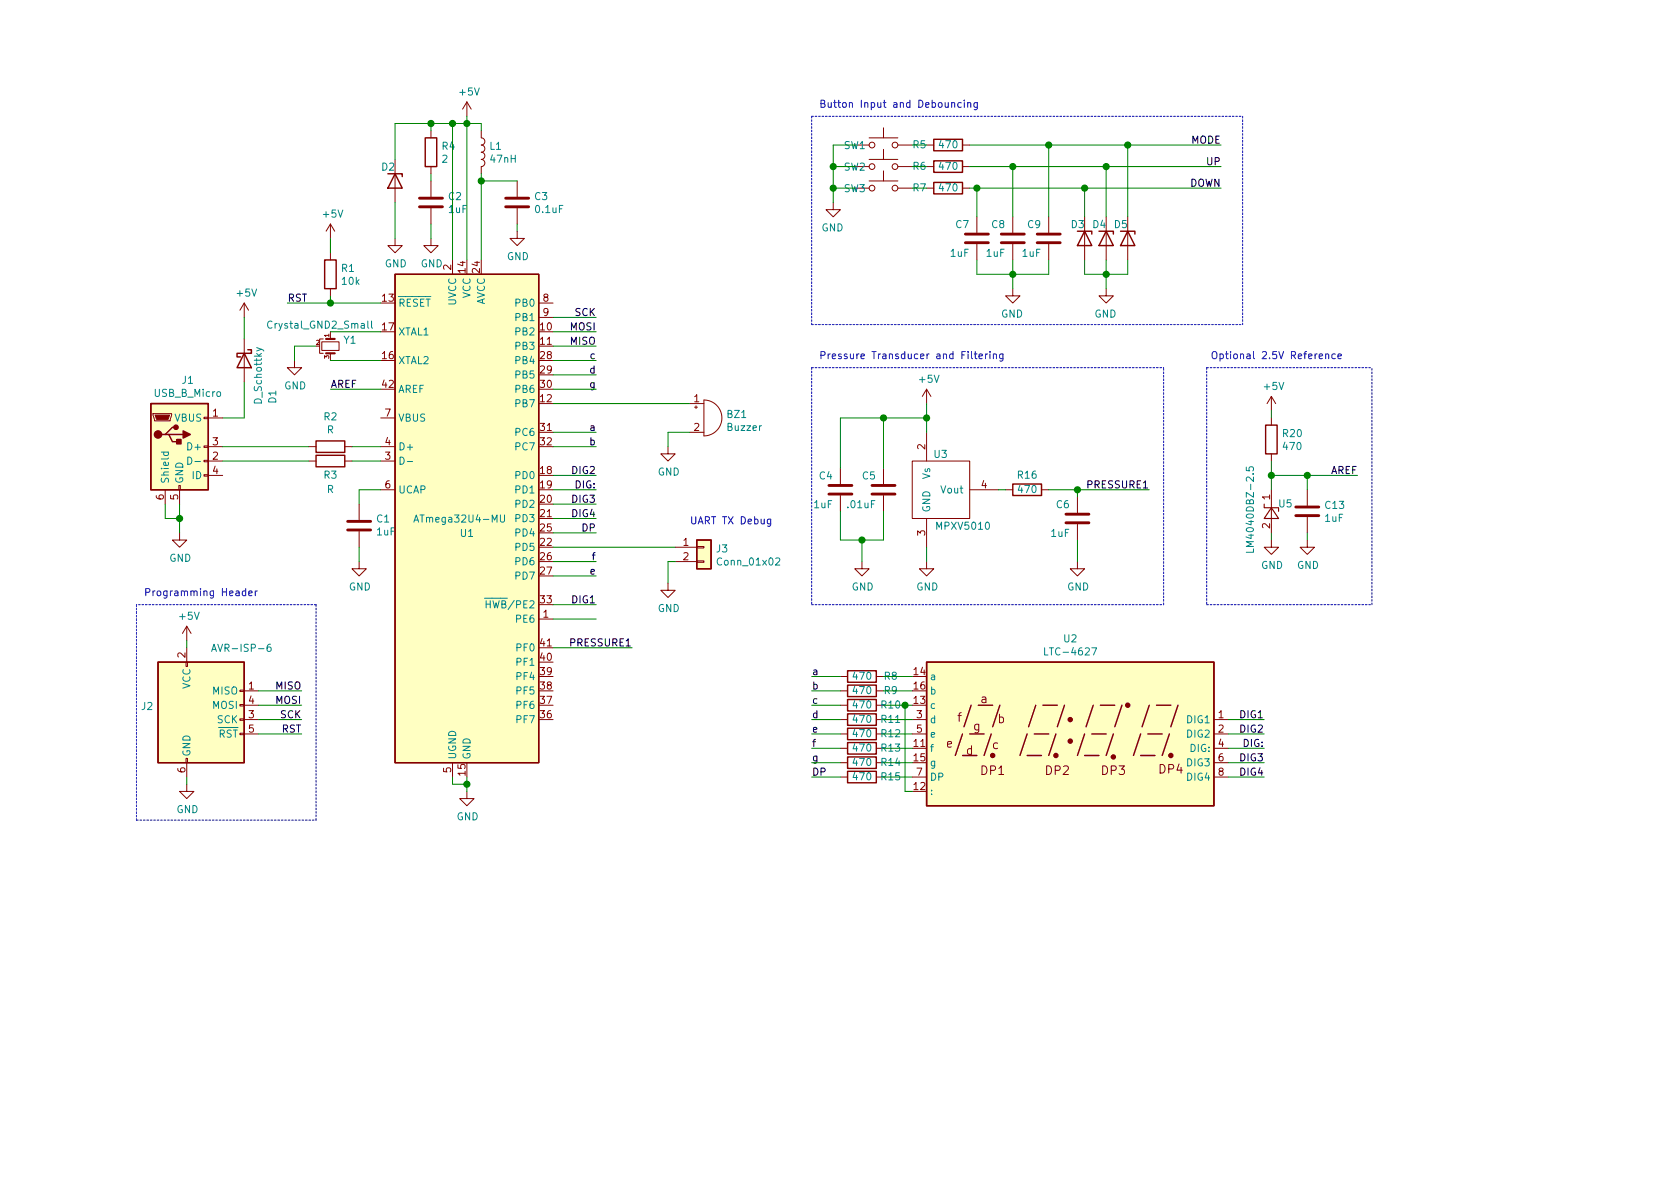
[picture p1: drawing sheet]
<svg xmlns="http://www.w3.org/2000/svg" width="297mm" height="210mm" viewBox="0 0 297 210" stroke-linecap="round" stroke-linejoin="round" font-family="sans-serif">
<g fill="none" stroke="#840000" stroke-width=".18">
<path d="M82.5 18l-.7 1.3M82.5 18v2.6M82.5 18l.8 1.3M58.4 39.6l-.7 1.3M58.4 39.6v2.6M58.4 39.6l.8 1.3M69.8 28.2v7.6M76.2 23.1v1.3M76.2 29.5v1.2M76.2 32v2.8M76.2 36.8v2.8M85.1 23.1v1.3a.64 .64 0 0 1 .6 .6 .64 .64 0 0 1-.6 .6 .64 .64 0 0 1 .6 .7 .64 .64 0 0 1-.6 .6 .64 .64 0 0 1 .6 .7 .64 .64 0 0 1-.6 .6 .64 .64 0 0 1 .6 .6 .64 .64 0 0 1-.6 .7v1.2"/>
<path d="M91.4 32v2.8M91.4 36.8v2.8M147.3 35.8v1.3h-1.3l1.3 1.2 1.3-1.2h-1.3M151.1 33.3h2.6M151.1 25.6h2.6M151.1 29.5h2.6M153.7 32h5M153.7 24.4h5M153.7 28.2h5M156.2 22.6v1.8M156.2 26.4v1.8M156.2 30.2v1.8"/>
<path d="M158.7 33.3h2.6M158.7 25.6h2.6M158.7 29.5h2.6M163.8 33.3h1.3M163.8 25.6h1.3M163.8 29.5h1.3M170.2 33.3h1.2M170.2 25.6h1.2M170.2 29.5h1.2M172.7 38.3v2.8M179.1 38.3v2.8M185.4 38.3v2.8"/>
<path d="M191.8 38.3v7.7M195.6 38.3v7.7M199.4 38.3v7.7M43.2 53.6v2.5M43.2 59.9v7.7M43.2 53.6l-.8 1.3M43.2 53.6l.7 1.3M57.1 59.9h-.6v2.6h.6M58.4 44.7v1.3M58.4 51v1.3M58.4 58.7v1.2M69.8 42.2v1.2h1.3l-1.3 1.3-1.2-1.3h1.2"/>
<path d="M76.2 42.2v1.2h1.3l-1.3 1.3-1.3-1.3h1.3M80 46v2.5M91.4 40.9v1.3h1.3l-1.3 1.2-1.2-1.2h1.2M95.2 53.6h2.6M95.2 56.1h2.6M172.7 43.2v2.8M179.1 51v1.3h-1.3l1.3 1.3 1.2-1.3h-1.2M179.1 43.2v2.8M185.4 43.2v2.8M195.6 51v1.3h-1.3l1.3 1.3 1.2-1.3h-1.2M27.1 73.1h3.3v.3l-.3 1h-2.8zM36.1 78.9h.7v.2h-.7z"/>
<path d="M36.1 73.8h.7v.2h-.7zM36.8 79h2.6M36.8 73.9h2.6M52.1 63.7v1.3h1.2l-1.2 1.3-1.3-1.3h1.3M54.6 79h1.3M56.9 60.4h3v1.6h-3zM58.4 62.5v1.2M61 79h1.2M67.3 79h2.5M67.3 73.9h2.5M95.2 76.4h2.6M95.2 61.2h2.6"/>
<path d="M118.1 79v1.3h1.3l-1.3 1.2-1.3-1.2h1.3M121.9 71.4h2.6M121.9 76.4h2.6M122.8 72h.5M123.1 71.7v.6M124.5 70.7a3.2 3.2 0 0 1 3.1 3.2 3.2 3.2 0 0 1-3.1 3.2zM163.8 68.8v2.6M163.8 76.4v5.1M163.8 68.8l-.7 1.3M163.8 68.8l.8 1.3M224.8 70.1v2.5M224.8 73.9v1.3"/>
<path d="M224.8 70.1l-.8 1.3M224.8 70.1l.8 1.3M29.2 86.6v2.5M31.6 85.8h.3v.8h-.3zM31.7 94.2v1.3h1.3l-1.3 1.3-1.2-1.3h1.2M31.7 86.6v2.5M36.1 83.9h.7v.3h-.7zM36.1 81.4h.7v.3h-.7zM36.8 81.5h2.6M36.8 84.1h2.6M54.6 81.5h1.3M61 81.5h1.2"/>
<path d="M63.5 99.3v1.3h1.3l-1.3 1.2-1.3-1.2h1.3M63.5 89.1v2.8M63.5 94v2.8M67.3 86.6h2.5M67.3 81.5h2.5M95.2 91.7h2.6M119.4 96.8h3.8M119.4 99.3h3.8M123.2 99.2h1.3v.2h-1.3zM123.2 96.6h1.3v.3h-1.3zM148.6 82.8v2.8M148.6 87.6v2.8"/>
<path d="M152.4 99.3v1.3h1.3l-1.3 1.2-1.3-1.2h1.3M156.2 82.8v2.8M156.2 87.6v2.8M161.3 81.5h10.1v10.2h-10.1zM163.8 99.3v1.3h1.3l-1.3 1.2-1.2-1.2h1.2M163.8 91.7v5.1M171.4 86.6h5.1M177.8 86.6h1.3M184.1 86.6h1.3M190.5 99.3v1.3h1.3l-1.3 1.2-1.3-1.2h1.3M190.5 87.9v2.8M190.5 92.7v2.8"/>
<path d="M224.8 86.6v7.6M224.8 95.5v1.3h1.3l-1.3 1.2-1.3-1.2h1.3M224.8 80.3v1.2M231.1 95.5v1.3h1.3l-1.3 1.2-1.2-1.2h1.2M231.1 86.6v2.8M231.1 91.4v2.8M32.9 117.1h.2v.8h-.2zM33 110.7l-.7 1.3M33 110.7v2.6M33 114.5v2.6M33 110.7l.8 1.3M95.2 109.5h2.6"/>
<path d="M95.2 114.5h2.6M118.1 103.1v1.3h1.3l-1.3 1.3-1.3-1.3h1.3M148.6 119.6h1.3M154.9 119.6h1.3M32.9 134.1h.2v.8h-.2zM33 138.7v1.2h1.3l-1.3 1.3-1.3-1.3h1.3M33 134.9v2.5M42.4 129.7h.8v.2h-.8zM42.4 127.1h.8v.3h-.8zM42.4 124.6h.8v.2h-.8zM42.4 122h.8v.3h-.8zM43.2 122.2h2.5"/>
<path d="M43.2 127.2h2.5M43.2 124.7h2.5M43.2 129.8h2.5M80 134.9v2.5M82.5 139.9v1.3h1.3l-1.3 1.3-1.2-1.3h1.2M148.6 122.2h1.3M148.6 127.2h1.3M148.6 124.7h1.3M148.6 129.8h1.3M148.6 132.3h1.3M148.6 134.9h1.3M148.6 137.4h1.3"/>
<path d="M154.9 122.2h1.3M154.9 127.2h1.3M154.9 124.7h1.3M154.9 129.8h1.3M154.9 132.3h1.3M154.9 134.9h1.3M154.9 137.4h1.3M161.3 127.2h2.5M161.3 129.8h2.5M161.3 132.3h2.5M161.3 137.4h2.5M214.6 127.2h2.6"/>
<path d="M214.6 129.8h2.6M214.6 132.3h2.6M214.6 134.9h2.6M214.6 137.4h2.6"/>
<circle cx="154.2" cy="25.6" r=".51"/>
<circle cx="154.2" cy="29.5" r=".51"/>
<circle cx="154.2" cy="33.3" r=".51"/>
<circle cx="158.2" cy="25.6" r=".51"/>
<circle cx="158.2" cy="29.5" r=".51"/>
<circle cx="158.2" cy="33.3" r=".51"/>
</g>
<g fill="none" stroke="#840000" stroke-width=".25">
<path d="M68.6 30.7h2.5v.5M69.8 30.7l1.3 2.6h-2.5zM75.2 24.4h2v5.1h-2zM165.1 24.6h5.1v2.1h-5.1zM165.1 32.3h5.1v2h-5.1zM165.1 28.4h5.1v2.1h-5.1zM57.4 46h2v5h-2zM69.8 48.5h25.4v86.4h-25.4zM190.5 40.9h2.5v.5M191.8 40.9l1.2 2.5h-2.5zM194.3 40.9h2.5v.5M195.6 40.9l1.2 2.5h-2.5z"/>
<path d="M198.1 40.9h2.6v.5M199.4 40.9l1.3 2.5h-2.6zM26.7 71.4h10.1v15.2h-10.1zM29.2 76.8h.6l.7 1.3h1.2M29.8 76.8h2.6M31.1 75.6h-.6l-1.3 1.2h-.6M43.2 62.5l1.2 2.5h-2.5zM43.8 61.8h.6v.7h-2.5v.6h.6M55.9 78h5.1v2h-5.1zM223.8 75.2h2v5.1h-2zM55.9 80.5h5.1v2h-5.1zM123.2 95.5h2.5v5.1h-2.5z"/>
<path d="M179.1 85.6h5v2h-5zM27.9 117.1h15.3v17.8h-15.3zM149.9 118.6h5v2h-5zM163.8 117.1h50.8v25.4h-50.8zM149.9 121.2h5v2h-5zM149.9 123.7h5v2h-5zM149.9 126.2h5v2.1h-5zM149.9 131.3h5v2h-5zM149.9 133.9h5v2h-5zM149.9 128.8h5v2h-5zM149.9 136.4h5v2h-5zM170.2 129.8l-1.3 3.8"/>
<path d="M170.2 133.6h2.5M171.4 129.8h2.6M171.7 124.7l-1.3 3.8M173 124.7h2.5M175.3 129.8l-1.3 3.8M176.8 124.7l-1.3 3.8M181.6 133.6h2.5M181.6 129.8l-1.3 3.8M182.9 129.8h2.5M183.1 124.7l-1.2 3.8M184.4 124.7h2.5M186.7 129.8l-1.3 3.8"/>
<path d="M188.2 124.7l-1.3 3.8M191.8 133.6h2.5M191.8 129.8l-1.3 3.8M193 129.8h2.6M193.3 124.7l-1.3 3.8M194.6 124.7h2.5M196.8 129.8l-1.2 3.8M198.4 124.7l-1.3 3.8M201.7 133.6h2.5M201.7 129.8l-1.3 3.8M202.9 129.8h2.6M203.2 124.7l-1.3 3.8"/>
<path d="M204.5 124.7h2.5M206.8 129.8l-1.3 3.8M208.3 124.7l-1.3 3.8"/>
</g>
<path d="M223.5 89.1v.7h2.6v.6M224.8 89.8l1.3 1.9h-2.6z" fill="none" stroke="#840000" stroke-width=".2"/>
<g fill="none" stroke="#008484" stroke-width=".18">
<path d="M65 56.8v1.1l.2 .1M65.7 56.8v1.1l.2 .1M28.5 80h1.3M29 80l-.1 .3 .3 .3 .5-.2v-.4M45.4 61.5l1.1 .4 .1 .2M33.2 80.8a.64 .64 0 0 1 .7 .7 .64 .64 0 0 1-.7 .6zM34.5 81.6h.9M70.7 80.8a.64 .64 0 0 1 .8 .7 .64 .64 0 0 1-.8 .6zM72 81.6h1M73.2 92.3l.4-1.2 .4 1.2M73.3 92h.6M88.5 91.1v1l.2 .2h.3l.2-.2v-1"/>
<path d="M137.2 98.8l.4-.1 .3 .3-.8 .9h.8M220.4 82.6v.6l.6 .1-.2-.2 .1-.4 .2-.2 .4 .1 .1 .2-.1 .5M221.6 97.1v.6h-1.2M37.4 115.2l.4-1.3 .5 1.3M37.5 114.8h.6M47.8 113.9l-.3 .1a.85 .85 0 0 0 0 1.2l.4-.1v-.5l-.2-.2h-.2l-.3 .2M85.7 105.8h1.3M86 106.2v1.3M86 106.8h.7M184.7 114.6v1.2h.6M193 114.6h.9l-.6 1.2"/>
</g>
<g fill="none" stroke="#840000" stroke-width=".51">
<path d="M74.2 36.6h4M74.2 35h4M89.4 36.6h4.1M89.4 35h4.1M170.7 42.9h4.1M170.7 41.4h4.1M177 42.9h4.1M177 41.4h4.1M183.4 42.9h4.1M183.4 41.4h4.1M61.5 92.2h4M61.5 93.7h4"/>
<path d="M146.6 87.4h4M146.6 85.8h4M154.2 87.4h4M154.2 85.8h4M188.5 92.5h4M188.5 90.9h4M229.1 91.2h4.1M229.1 89.7h4.1"/>
</g>
<path d="M57.7 59.9h1.5M57.7 62.5h1.5" fill="none" stroke="#840000" stroke-width=".38"/>
<g fill="#ffffc2" stroke="#ffffc2" stroke-width=".18">
<path d="M27.9 117.1h15.3v17.8h-15.3z"/>
<path d="M163.8 117.1h50.8v25.4h-50.8z"/>
<path d="M123.2 95.5h2.5v5.1h-2.5z"/>
<path d="M26.7 71.4h10.1v15.2h-10.1z"/>
<path d="M69.8 48.5h25.4v86.4h-25.4z"/>
</g>
<g fill="#840000" stroke="#840000" stroke-width=".25">
<path d="M31.2 77.7h.8v.8h-.8z"/>
<path d="M32.4 76.2l1.3 .6-1.3 .7z"/>
<circle cx="196.8" cy="133.9" r=".36"/>
<circle cx="207" cy="133.6" r=".36"/>
<circle cx="175.5" cy="133.6" r=".36"/>
<circle cx="186.7" cy="133.6" r=".36"/>
<circle cx="189.2" cy="131.1" r=".36"/>
<circle cx="189.2" cy="127.2" r=".36"/>
<circle cx="199.4" cy="124.7" r=".36"/>
<circle cx="27.9" cy="76.8" r=".63"/>
<circle cx="31.1" cy="75.6" r=".38"/>
</g>
<path d="M27.4 73.4h2.6l-.3 .8h-2z" fill="#840000" stroke="#840000" stroke-width=".18"/>
<g fill="none" stroke="#0000c2" stroke-width=".18">
<path d="M168.3 18.3l.1-.2 .3 .1 .1 .8M168.3 18.1v.9M170 18.2l-.4-.1-.3 .3 .2 .5h.5M170.5 17.7v.1M170.5 18.1v.9M171.1 18.3l.2-.2 .3 .1v.8M171.1 18.1v.9M172.8 18.1v1.1l-.2 .2-.3-.1M172.8 18.2l-.4-.1-.2 .3 .1 .5h.5M172.3 62.6h.4M172.4 62.2v1.1l.3 .1M173.1 63l.6-.1-.1-.3h-.3l-.2 .2 .1 .6h.4"/>
<path d="M174.2 62.6v.8M174.6 62.6l-.4 .2M175 62.2v.1M175 62.6v.8M175.6 62.7l.2-.1h.3l.1 .8M175.6 62.6v.8M177.3 62.6v1l-.2 .3-.3-.1M177.3 62.6h-.3l-.3 .2 .1 .6h.5M214.4 62.3l.2-.1a.43 .43 0 0 1 .6 .4v.4a.42 .42 0 0 1-.5 .5 .42 .42 0 0 1-.4-.5zM215.7 62.6h.4l.2 .2-.1 .6h-.5M215.7 62.6v1.3M236.6 63l.6-.1-.1-.3h-.4l-.1 .2v.6h.5"/>
<path d="M136.3 91.8v1l-.3 .3-.3-.1M136.3 91.9l-.4-.1-.2 .2 .1 .6h.5M43.4 104.6l-.3-.1-.3 .2 .2 .6h.4M43.4 104.1v1.2M44 104.9l.6-.1-.1-.2-.3-.1-.2 .2v.6h.5M45.1 104.5v.8M45.5 104.5l-.4 .2"/>
</g>
<g fill="none" stroke="#0000c2" stroke-width=".18" stroke-dasharray=".3 .3">
<path d="M143.5 20.6h76.2M143.5 20.6v36.8M219.7 20.6v36.8M143.5 57.4h76.2M143.5 65h62.2M143.5 65v41.9M213.4 65v41.9M213.4 65h29.2M24.1 106.9v1.3M24.1 108.2v36.8M55.9 106.9h-31.8M143.5 106.9h62.2"/>
<path d="M205.7 106.9v-41.9M213.4 106.9h29.2M242.6 106.9v-41.9M24.1 145h31.8M55.9 145v-38.1"/>
</g>
<g fill="none" stroke="#008400" stroke-width=".18">
<path d="M69.8 35.8v6.4M76.2 21.8v1.3M76.2 30.7v1.3M76.2 39.6v2.6M80 21.8v24.2M82.5 20.6v25.4M85.1 23.1v-1.3h-15.3v6.4M85.1 30.7v15.3M85.1 32h6.3M91.4 39.6v1.3M147.3 29.5h3.8M147.3 33.3h3.8"/>
<path d="M151.1 25.6h-3.8v10.2M171.4 29.5h44.5M171.4 33.3h44.5M171.4 25.6h44.5M172.7 33.3v5M179.1 29.5v8.8M185.4 25.6v12.7M191.8 33.3v5M195.6 29.5v8.8M199.4 25.6v12.7M43.2 56.1v3.8M50.8 53.6h16.5"/>
<path d="M58.4 42.2v2.5M58.4 52.3v1.3M58.4 58.7h8.9M97.8 58.7h7.6M97.8 56.1h7.6M172.7 46v2.5h12.7v-2.5M179.1 46v5M191.8 46v2.5h7.6v-2.5M195.6 46v5M39.4 79h15.2M43.2 67.6v6.3h-3.8M55.9 61.2h-3.8v2.5"/>
<path d="M58.4 63.7h8.9M58.4 68.8h8.9M62.2 79h5.1M97.8 63.7h7.6M97.8 68.8h7.6M97.8 79h7.6M97.8 61.2h7.6M97.8 66.3h7.6M97.8 71.4h24.1M97.8 76.4h7.6M121.9 76.4h-3.8v2.6M156.2 73.9v8.9"/>
<path d="M163.8 71.4v5M163.8 73.9h-15.2v8.9M224.8 72.6v1.3M29.2 89.1v2.6h2.5M31.7 89.1v5.1M39.4 81.5h15.2M62.2 81.5h5.1M63.5 96.8v2.5M67.3 86.6h-3.8v2.5M97.8 86.6h7.6M97.8 84.1h7.6M97.8 96.8h21.6"/>
<path d="M97.8 89.1h7.6M97.8 91.7h7.6M97.8 94.2h7.6M97.8 99.3h7.6M119.4 99.3h-1.3v3.8M148.6 90.4v5.1h7.6v-5.1M152.4 95.5v3.8M163.8 96.8v2.5M176.5 86.6h1.3M185.4 86.6h17.8M190.5 86.6v1.3M190.5 95.5v3.8"/>
<path d="M224.8 81.5v5.1M224.8 94.2v1.3M224.8 84.1h15.2M231.1 84.1v2.5M231.1 94.2v1.3M33 113.3v1.2M97.8 101.8h7.6M97.8 106.9h7.6M97.8 109.5h7.6M97.8 114.5h14M143.5 119.6h5.1M156.2 119.6h5.1"/>
<path d="M33 137.4v1.3M45.7 124.7h7.6M45.7 127.2h7.6M45.7 129.8h7.6M45.7 122.2h7.6M80 137.4v1.3h2.5M82.5 137.4v2.5M143.5 124.7h5.1M143.5 137.4h5.1M143.5 134.9h5.1M143.5 132.3h5.1M143.5 127.2h5.1"/>
<path d="M143.5 129.8h5.1M143.5 122.2h5.1M156.2 124.7h5.1M156.2 137.4h5.1M156.2 134.9h5.1M156.2 132.3h5.1M156.2 127.2h5.1M156.2 129.8h5.1M156.2 122.2h5.1M160 124.7v15.2h1.3M217.2 137.4h6.3M217.2 134.9h6.3"/>
<path d="M217.2 132.3h6.3M217.2 127.2h6.3M217.2 129.8h6.3"/>
</g>
<g fill="#008400" stroke="#008400" stroke-width=".25">
<circle cx="76.2" cy="21.8" r=".51"/>
<circle cx="80" cy="21.8" r=".51"/>
<circle cx="82.6" cy="21.8" r=".51"/>
<circle cx="31.8" cy="91.7" r=".51"/>
<circle cx="82.6" cy="138.7" r=".51"/>
<circle cx="58.4" cy="53.6" r=".51"/>
<circle cx="85.1" cy="32" r=".51"/>
<circle cx="147.3" cy="29.5" r=".51"/>
<circle cx="152.4" cy="95.5" r=".51"/>
<circle cx="179.1" cy="48.5" r=".51"/>
<circle cx="147.3" cy="33.3" r=".51"/>
<circle cx="179.1" cy="29.5" r=".51"/>
<circle cx="172.7" cy="33.3" r=".51"/>
<circle cx="156.2" cy="73.9" r=".51"/>
<circle cx="163.8" cy="73.9" r=".51"/>
<circle cx="195.6" cy="48.5" r=".51"/>
<circle cx="190.5" cy="86.6" r=".51"/>
<circle cx="231.1" cy="84.1" r=".51"/>
<circle cx="224.8" cy="84.1" r=".51"/>
<circle cx="160" cy="124.7" r=".51"/>
<circle cx="185.4" cy="25.6" r=".51"/>
<circle cx="191.8" cy="33.3" r=".51"/>
<circle cx="199.4" cy="25.6" r=".51"/>
<circle cx="195.6" cy="29.5" r=".51"/>
</g>
<g font-size="2.1" fill="#840000">
<text x="173.4" y="124.3">a</text>
<text x="169.3" y="127.6">f</text>
<text x="172.1" y="129.2">g</text>
<text x="176.4" y="127.9">b</text>
<text x="167.3" y="132.2">e</text>
<text x="170.8" y="133.5">d</text>
<text x="173.4" y="137">DP1</text>
<text x="175.4" y="132.5">c</text>
<text x="184.9" y="137">DP2</text>
<text x="194.8" y="137">DP3</text>
<text x="204.9" y="136.8">DP4</text>
</g>
<g font-size="1.8" fill="#008484">
<text x="81.3" y="16.9">+5V</text>
<text x="78.2" y="26.5">R4</text>
<text x="78.2" y="28.8">2</text>
<text x="86.6" y="26.5">L1</text>
<text x="86.8" y="28.8">47nH</text>
<text x="149.2" y="26.4">SW1</text>
<text x="166.2" y="26.2">470</text>
<text x="67.5" y="30.2">D2</text>
<text x="79.3" y="35.4">C2</text>
<text x="94.5" y="35.4">C3</text>
<text x="149.2" y="34">SW3</text>
<text x="149.2" y="30.2">SW2</text>
<text x="166.2" y="33.8">470</text>
<text x="166.2" y="30">470</text>
<text x="57.2" y="38.5">+5V</text>
<text x="79.3" y="37.7">1uF</text>
<text x="94.8" y="37.7">0.1uF</text>
<text x="145.2" y="40.9">GND</text>
<text x="169" y="40.3">C7</text>
<text x="175.4" y="40.3">C8</text>
<text x="181.7" y="40.3">C9</text>
<text x="189.4" y="40.3">D3</text>
<text x="193.2" y="40.3">D4</text>
<text x="197" y="40.3">D5</text>
<text x="68" y="47.3">GND</text>
<text x="74.4" y="47.3">GND</text>
<text x="89.6" y="46">GND</text>
<text x="168.1" y="45.4">1uF</text>
<text x="174.4" y="45.4">1uF</text>
<text x="180.8" y="45.4">1uF</text>
<text x="42" y="52.4">+5V</text>
<text x="60.4" y="48.1">R1</text>
<text x="60.5" y="50.4">10k</text>
<text x="83.2" y="52.8" transform="rotate(-90 83.2 52.8)">VCC</text>
<text x="47.8" y="58.1">Crystal_GND2_Small</text>
<text x="70.4" y="54.2">RESET</text>
<text x="70.4" y="59.3">XTAL1</text>
<text x="80.6" y="54" transform="rotate(-90 80.6 54)">UVCC</text>
<text x="85.7" y="54" transform="rotate(-90 85.7 54)">AVCC</text>
<text x="91.3" y="59.3">PB2</text>
<text x="91.3" y="54.2">PB0</text>
<text x="91.3" y="56.8">PB1</text>
<text x="177" y="56.1">GND</text>
<text x="193.5" y="56.1">GND</text>
<text x="60.8" y="60.8">Y1</text>
<text x="70.4" y="64.4">XTAL2</text>
<text x="91.3" y="61.8">PB3</text>
<text x="91.3" y="64.4">PB4</text>
<text x="27.4" y="70.2">USB_B_Micro</text>
<text x="32.2" y="67.9">J1</text>
<text x="46.3" y="71.3" transform="rotate(-90 46.3 71.3)">D_Schottky</text>
<text x="48.8" y="71.3" transform="rotate(-90 48.8 71.3)">D1</text>
<text x="50.2" y="68.8">GND</text>
<text x="70.4" y="69.5">AREF</text>
<text x="91.3" y="66.9">PB5</text>
<text x="91.3" y="69.5">PB6</text>
<text x="162.6" y="67.7">+5V</text>
<text x="223.6" y="68.9">+5V</text>
<text x="30.9" y="74.5">VBUS</text>
<text x="57.3" y="74.3">R2</text>
<text x="57.8" y="76.6">R</text>
<text x="70.4" y="74.5">VBUS</text>
<text x="91.3" y="72">PB7</text>
<text x="91.3" y="77.1">PC6</text>
<text x="128.6" y="73.9">BZ1</text>
<text x="128.7" y="76.2">Buzzer</text>
<text x="226.9" y="77.3">R20</text>
<text x="33.5" y="79.6">D+</text>
<text x="70.4" y="79.6">D+</text>
<text x="91.3" y="79.6">PC7</text>
<text x="165.2" y="81">U3</text>
<text x="227" y="79.6">470</text>
<text x="29.8" y="85.6" transform="rotate(-90 29.8 85.6)">Shield</text>
<text x="32.4" y="85.6" transform="rotate(-90 32.4 85.6)">GND</text>
<text x="34" y="84.7">ID</text>
<text x="57.3" y="84.6">R3</text>
<text x="57.8" y="87.2">R</text>
<text x="70.4" y="87.2">UCAP</text>
<text x="91.3" y="84.7">PD0</text>
<text x="91.3" y="87.2">PD1</text>
<text x="91.3" y="89.8">PD2</text>
<text x="116.3" y="84.1">GND</text>
<text x="143.9" y="89.9">1uF</text>
<text x="144.9" y="84.8">C4</text>
<text x="149.9" y="89.9">.01uF</text>
<text x="152.5" y="84.8">C5</text>
<text x="164.5" y="84.7" transform="rotate(-90 164.5 84.7)">Vs</text>
<text x="166.5" y="87.2">Vout</text>
<text x="180" y="84.6">R16</text>
<text x="180.1" y="87.2">470</text>
<text x="186.8" y="89.9">C6</text>
<text x="226.1" y="89.7">U5</text>
<text x="234.4" y="90">C13</text>
<text x="66.6" y="92.4">C1</text>
<text x="66.6" y="94.7">1uF</text>
<text x="74" y="92.4">ATmega32U4-MU</text>
<text x="81.4" y="94.9">U1</text>
<text x="91.3" y="92.3">PD3</text>
<text x="91.3" y="94.9">PD4</text>
<text x="164.5" y="90.7" transform="rotate(-90 164.5 90.7)">GND</text>
<text x="165.8" y="93.7">MPXV5010</text>
<text x="185.9" y="94.9">1uF</text>
<text x="234.3" y="92.3">1uF</text>
<text x="29.9" y="99.3">GND</text>
<text x="91.3" y="97.4">PD5</text>
<text x="91.3" y="99.9">PD6</text>
<text x="126.7" y="97.7">J3</text>
<text x="127.1" y="100">Conn_01x02</text>
<text x="221.7" y="96.7" transform="rotate(-90 221.7 96.7)">LM4040DBZ-2.5</text>
<text x="223" y="100.6">GND</text>
<text x="229.3" y="100.6">GND</text>
<text x="61.7" y="104.4">GND</text>
<text x="86.7" y="107.6">HWB/PE2</text>
<text x="91.3" y="102.5">PD7</text>
<text x="150.6" y="104.4">GND</text>
<text x="162" y="104.4">GND</text>
<text x="188.7" y="104.4">GND</text>
<text x="31.8" y="109.6">+5V</text>
<text x="91.4" y="110.1">PE6</text>
<text x="116.3" y="108.2">GND</text>
<text x="188.1" y="113.6">U2</text>
<text x="38.4" y="115.3">AVR-ISP-6</text>
<text x="91.5" y="117.7">PF1</text>
<text x="91.5" y="115.2">PF0</text>
<text x="185.2" y="115.9">LTC-4627</text>
<text x="25" y="125.5">J2</text>
<text x="33.7" y="121.8" transform="rotate(-90 33.7 121.8)">VCC</text>
<text x="37.6" y="122.8">MISO</text>
<text x="37.6" y="125.3">MOSI</text>
<text x="91.5" y="125.3">PF6</text>
<text x="91.5" y="122.8">PF5</text>
<text x="91.5" y="120.3">PF4</text>
<text x="150.9" y="122.7">470</text>
<text x="150.9" y="125.3">470</text>
<text x="150.9" y="120.2">470</text>
<text x="155.9" y="125.3">R10</text>
<text x="156.3" y="122.7">R9</text>
<text x="156.3" y="120.2">R8</text>
<text x="164.3" y="125.3">c</text>
<text x="164.3" y="120.3">a</text>
<text x="164.3" y="122.8">b</text>
<text x="38.4" y="127.9">SCK</text>
<text x="38.6" y="130.4">RST</text>
<text x="91.5" y="127.9">PF7</text>
<text x="150.9" y="127.8">470</text>
<text x="150.9" y="130.4">470</text>
<text x="155.9" y="127.8">R11</text>
<text x="155.9" y="130.4">R12</text>
<text x="164.3" y="127.9">d</text>
<text x="164.3" y="130.4">e</text>
<text x="210" y="127.9">DIG1</text>
<text x="210" y="130.4">DIG2</text>
<text x="33.7" y="133.9" transform="rotate(-90 33.7 133.9)">GND</text>
<text x="80.6" y="134.4" transform="rotate(-90 80.6 134.4)">UGND</text>
<text x="83.2" y="134.4" transform="rotate(-90 83.2 134.4)">GND</text>
<text x="150.9" y="132.9">470</text>
<text x="150.9" y="135.4">470</text>
<text x="150.9" y="138">470</text>
<text x="155.9" y="132.9">R13</text>
<text x="155.9" y="135.4">R14</text>
<text x="155.9" y="138">R15</text>
<text x="164.3" y="133">f</text>
<text x="164.3" y="135.5">g</text>
<text x="210" y="135.5">DIG3</text>
<text x="210.4" y="133">DIG:</text>
<text x="31.2" y="143.8">GND</text>
<text x="164.3" y="140.6">:</text>
<text x="164.3" y="138">DP</text>
<text x="210" y="138">DIG4</text>
<text x="80.7" y="145">GND</text>
</g>
<g font-size="1.8" fill="#0000c2">
<text x="144.8" y="19">Button Input and Debouncing</text>
<text x="144.8" y="63.5">Pressure Transducer and Filtering</text>
<text x="217.1" y="63.5">Optional 2.5V Reference</text>
<text x="121.9" y="92.7">UART TX Debug</text>
<text x="25.4" y="105.4">Programming Header</text>
</g>
<g font-size="1.8" fill="#008400">
<text x="161.4" y="26.2">R5</text>
<text x="161.4" y="33.8">R7</text>
<text x="161.4" y="30">R6</text>
</g>
<g font-size="1.8">
<text x="210.6" y="25.4">MODE</text>
<text x="213.4" y="29.2">UP</text>
<text x="210.3" y="33">DOWN</text>
<text x="50.8" y="53.3">RST</text>
<text x="100.9" y="58.4">MOSI</text>
<text x="101.7" y="55.9">SCK</text>
<text x="100.9" y="61">MISO</text>
<text x="104.4" y="63.5">c</text>
<text x="58.4" y="68.6">AREF</text>
<text x="104.3" y="66">d</text>
<text x="104.3" y="68.6">g</text>
<text x="104.4" y="76.2">a</text>
<text x="101.3" y="83.8">DIG2</text>
<text x="104.3" y="78.7">b</text>
<text x="235.2" y="83.8">AREF</text>
<text x="101.3" y="88.9">DIG3</text>
<text x="101.7" y="86.4">DIG:</text>
<text x="192.5" y="86.4">PRESSURE1</text>
<text x="101.3" y="91.4">DIG4</text>
<text x="103" y="94">DP</text>
<text x="104.4" y="101.6">e</text>
<text x="104.8" y="99.1">f</text>
<text x="101.3" y="106.7">DIG1</text>
<text x="101" y="114.3">PRESSURE1</text>
<text x="143.5" y="119.4">a</text>
<text x="48.8" y="121.9">MISO</text>
<text x="48.8" y="124.5">MOSI</text>
<text x="143.5" y="124.5">c</text>
<text x="143.5" y="121.9">b</text>
<text x="49.6" y="127">SCK</text>
<text x="49.8" y="129.5">RST</text>
<text x="143.5" y="127">d</text>
<text x="143.5" y="129.5">e</text>
<text x="219.4" y="129.5">DIG2</text>
<text x="219.4" y="127">DIG1</text>
<text x="143.5" y="134.6">g</text>
<text x="143.5" y="137.2">DP</text>
<text x="143.5" y="132.1">f</text>
<text x="219.4" y="137.2">DIG4</text>
<text x="219.4" y="134.6">DIG3</text>
<text x="219.8" y="132.1">DIG:</text>
</g>
<g font-size="1.8" fill="#840000">
<text x="79.8" y="47.7" transform="rotate(-90 79.8 47.7)">2</text>
<text x="67.6" y="53.3">13</text>
<text x="82.3" y="48.2" transform="rotate(-90 82.3 48.2)">14</text>
<text x="84.8" y="48.2" transform="rotate(-90 84.8 48.2)">24</text>
<text x="96" y="53.3">8</text>
<text x="67.6" y="58.4">17</text>
<text x="95.5" y="58.4">10</text>
<text x="96" y="55.9">9</text>
<text x="67.6" y="63.5">16</text>
<text x="95.5" y="61">11</text>
<text x="95.5" y="63.5">28</text>
<text x="67.6" y="68.6">42</text>
<text x="95.5" y="71.1">12</text>
<text x="95.5" y="66">29</text>
<text x="95.5" y="68.6">30</text>
<text x="122.7" y="71.1">1</text>
<text x="37.6" y="73.7">1</text>
<text x="68.1" y="73.7">7</text>
<text x="95.5" y="76.2">31</text>
<text x="122.7" y="76.2">2</text>
<text x="37.6" y="81.3">2</text>
<text x="37.6" y="78.7">3</text>
<text x="37.6" y="83.8">4</text>
<text x="68.1" y="81.3">3</text>
<text x="68.1" y="78.7">4</text>
<text x="95.5" y="83.8">18</text>
<text x="95.5" y="78.7">32</text>
<text x="163.6" y="79.5" transform="rotate(-90 163.6 79.5)">2</text>
<text x="29" y="88.4" transform="rotate(-90 29 88.4)">6</text>
<text x="31.5" y="88.4" transform="rotate(-90 31.5 88.4)">5</text>
<text x="68.1" y="86.4">6</text>
<text x="95.5" y="86.4">19</text>
<text x="95.5" y="88.9">20</text>
<text x="173.5" y="86.4">4</text>
<text x="224.5" y="88.4" transform="rotate(-90 224.5 88.4)">1</text>
<text x="95.5" y="91.4">21</text>
<text x="95.5" y="94">25</text>
<text x="163.6" y="94.7" transform="rotate(-90 163.6 94.7)">3</text>
<text x="224.5" y="93.5" transform="rotate(-90 224.5 93.5)">2</text>
<text x="95.5" y="96.5">22</text>
<text x="95.5" y="99.1">26</text>
<text x="95.5" y="101.6">27</text>
<text x="120.8" y="96.5">1</text>
<text x="120.8" y="99.1">2</text>
<text x="95.5" y="106.7">33</text>
<text x="96" y="109.2">1</text>
<text x="32.8" y="116.3" transform="rotate(-90 32.8 116.3)">2</text>
<text x="95.5" y="119.4">39</text>
<text x="95.5" y="116.8">40</text>
<text x="95.5" y="114.3">41</text>
<text x="161.6" y="119.4">14</text>
<text x="44" y="121.9">1</text>
<text x="44" y="124.5">4</text>
<text x="95.5" y="124.5">37</text>
<text x="95.5" y="121.9">38</text>
<text x="161.6" y="124.5">13</text>
<text x="161.6" y="121.9">16</text>
<text x="44" y="127">3</text>
<text x="44" y="129.5">5</text>
<text x="95.5" y="127">36</text>
<text x="162.1" y="127">3</text>
<text x="162.1" y="129.5">5</text>
<text x="215.4" y="127">1</text>
<text x="215.4" y="129.5">2</text>
<text x="32.8" y="136.6" transform="rotate(-90 32.8 136.6)">6</text>
<text x="79.8" y="136.6" transform="rotate(-90 79.8 136.6)">5</text>
<text x="82.3" y="137.1" transform="rotate(-90 82.3 137.1)">15</text>
<text x="161.6" y="132.1">11</text>
<text x="161.6" y="134.6">15</text>
<text x="162.1" y="137.2">7</text>
<text x="215.4" y="132.1">4</text>
<text x="215.4" y="134.6">6</text>
<text x="215.4" y="137.2">8</text>
<text x="161.6" y="139.7">12</text>
</g>
<g font-size="1.1" fill="#840000">
<text x="58.2" y="59.6" transform="rotate(-90 58.2 59.6)">1</text>
<text x="55.9" y="61">2</text>
<text x="58.2" y="63.4" transform="rotate(-90 58.2 63.4)">3</text>
</g>
</svg>
